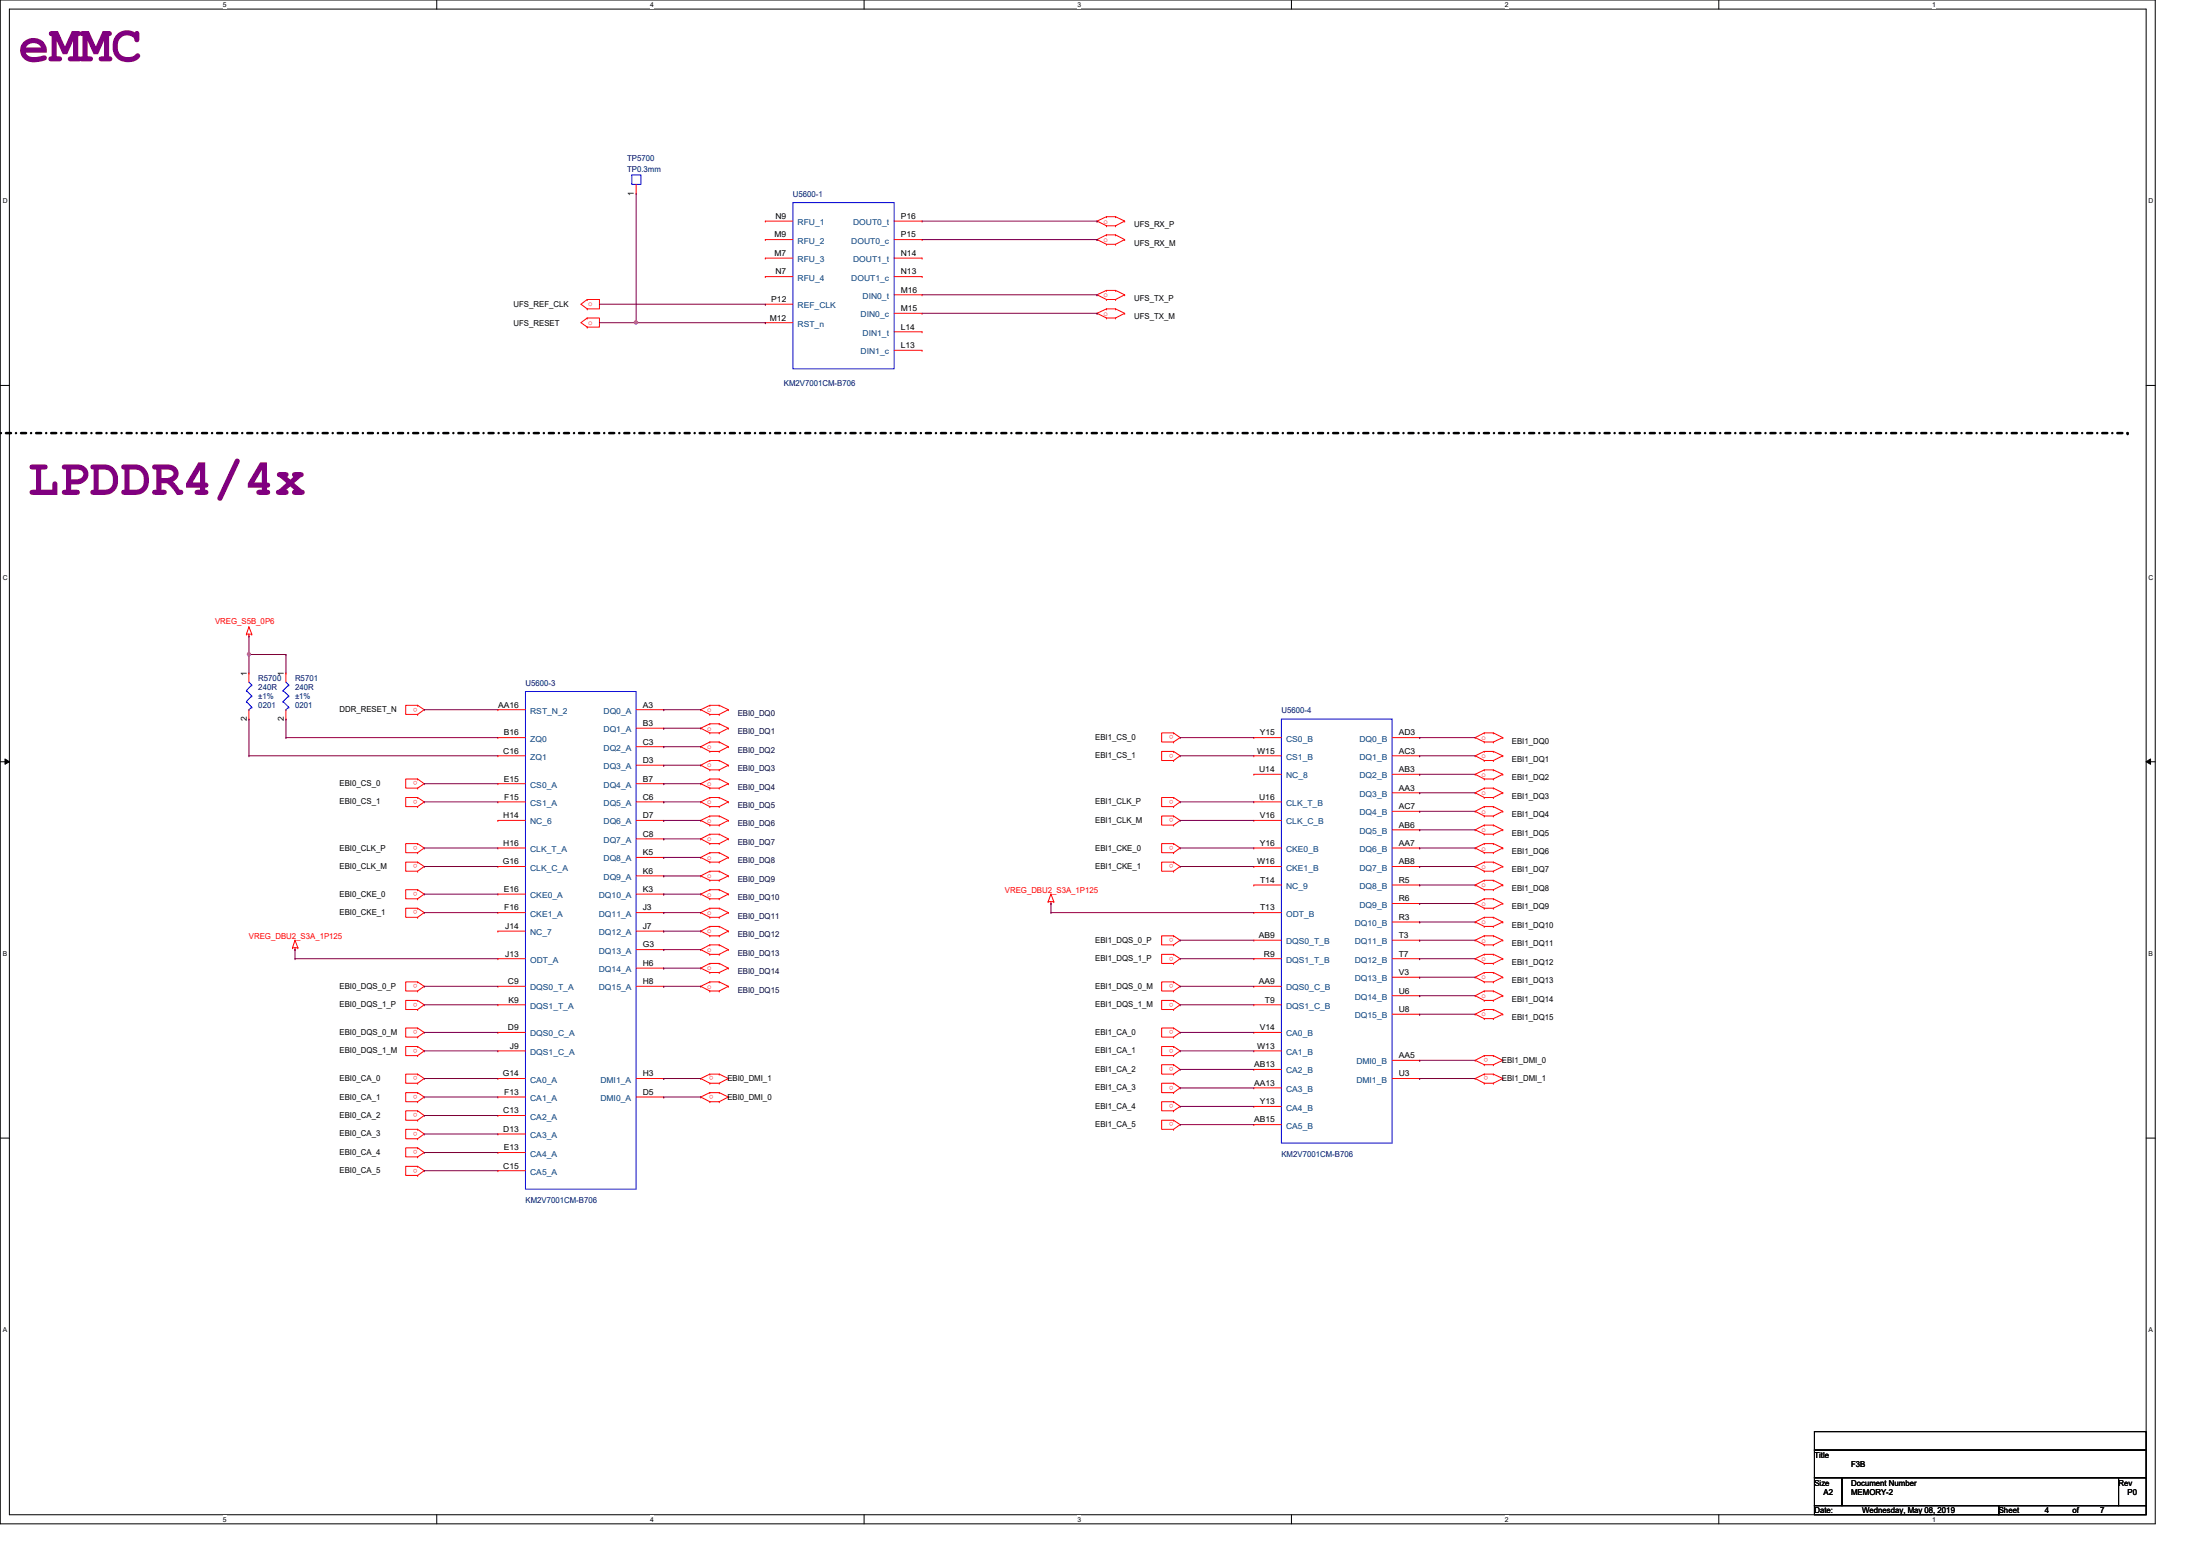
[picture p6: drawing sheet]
<svg xmlns="http://www.w3.org/2000/svg" width="297mm" height="210mm" viewBox="0 0 297 210" stroke-linecap="round" stroke-linejoin="round" font-family="sans-serif">
<path d="M0 0h291v205.7h-291zM1.3 1.2h288.5v203.3h-288.5z" fill="none" stroke="#000" stroke-width=".14"/>
<g fill="#fff">
<path d="M30.1 .1h.5v1h-.5z"/>
<path d="M30.1 204.6h.5v1h-.5z"/>
</g>
<path d="M59 0v1.2M59 204.5v1.2" fill="none" stroke="#000" stroke-width=".14"/>
<g fill="#fff">
<path d="M87.8 .1h.5v1h-.5z"/>
<path d="M87.8 204.6h.5v1h-.5z"/>
</g>
<path d="M116.7 0v1.2M116.7 204.5v1.2" fill="none" stroke="#000" stroke-width=".14"/>
<g fill="#fff">
<path d="M145.5 .1h.5v1h-.5z"/>
<path d="M145.5 204.6h.5v1h-.5z"/>
</g>
<path d="M174.4 0v1.2M174.4 204.5v1.2" fill="none" stroke="#000" stroke-width=".14"/>
<g fill="#fff">
<path d="M203.2 .1h.5v1h-.5z"/>
<path d="M203.2 204.6h.5v1h-.5z"/>
</g>
<path d="M232.1 0v1.2M232.1 204.5v1.2" fill="none" stroke="#000" stroke-width=".14"/>
<g fill="#fff">
<path d="M260.9 .1h.5v1h-.5z"/>
<path d="M260.9 204.6h.5v1h-.5z"/>
<path d="M.4 26.6h.6v1h-.6z"/>
<path d="M290.1 26.6h.6v1h-.6z"/>
<path d="M.4 77.4h.6v1h-.6z"/>
<path d="M290.1 77.4h.6v1h-.6z"/>
</g>
<path d="M0 52h1.3M289.8 52h1.2" fill="none" stroke="#000" stroke-width=".14"/>
<g fill="#fff">
<path d="M.4 128.2h.6v1h-.6z"/>
<path d="M290.1 128.2h.6v1h-.6z"/>
</g>
<path d="M0 102.8h1.3M.7 102.4l.6 .4-.6 .4zM289.8 102.8l.6-.4v.8zM289.8 102.8h1.2" fill="none" stroke="#000" stroke-width=".14"/>
<path d="M.7 102.4l.6 .4-.6 .4zM289.8 102.8l.6-.4v.8z" fill="#000"/>
<g fill="#fff">
<path d="M.4 179h.5v1h-.5z"/>
<path d="M290.1 179h.6v1h-.6z"/>
</g>
<path d="M0 153.6h1.3M289.8 153.6h1.2M245 193.3h44.8v2.4h-44.8zM245 195.7h44.8v3.8h-44.8zM245 199.5h3.7v3.7h-3.7zM248.7 199.5h37.3v3.7h-37.3zM286 199.5h3.8v3.7h-3.8zM245 203.2h24.9v1.3h-24.9zM269.9 203.2h19.9v1.3h-19.9z" fill="none" stroke="#000" stroke-width=".14"/>
<path d="M0 58.5h287.3" fill="none" stroke="#000" stroke-width=".34" stroke-dasharray=".7 .7 0 .7"/>
<circle cx="287.3" cy="58.5" r=".17" fill="#000" stroke-dasharray=".7 .7 0 .7"/>
<g fill="none" stroke="#f00" stroke-width=".14">
<path d="M85.9 26.1h.1M85.9 24.9v1.2M103.3 29.8h.1M103.3 32.3h.1M103.3 34.8h.1M103.3 37.3h.1M103.3 29.8h3.8M103.3 32.3h3.8M103.3 37.3h3.8M103.3 34.8h3.8M120.7 29.8h3.8M120.7 32.3h3.8"/>
<path d="M120.7 37.3h3.8M120.7 39.8h3.8M120.7 34.8h3.8M124.5 29.8h.1M124.5 37.3h.1M124.5 32.3h.1M124.5 39.8h.1M124.5 34.8h.1M148.1 29.8h.1M148.1 32.3h.1M148.1 39.8h.1M148.1 29.8l1.3 .7"/>
<path d="M148.1 32.3l1.3 .7M148.1 39.8l1.3 .6M149.4 29.3h.1M149.4 30.5h.1M149.4 31.7h.1M149.4 33h.1M149.4 39.2h.1M149.4 29.3l-1.3 .5M149.4 29.3h1.2M149.4 30.5h1.2M149.4 31.7l-1.3 .6M149.4 31.7h1.2"/>
<path d="M149.4 33h1.2M149.4 39.2l-1.3 .6M149.4 39.2h1.2M150.6 29.3h.1M150.6 30.5h.1M150.6 31.7h.1M150.6 33h.1M150.6 39.2h.1M150.6 29.3l1.2 .5M150.6 31.7l1.2 .6M150.6 39.2l1.2 .6M151.8 29.8h.1"/>
<path d="M151.8 32.3h.1M151.8 39.8h.1M151.8 29.8l-1.2 .7M151.8 32.3l-1.2 .7M151.8 39.8l-1.2 .6M79.3 40.4h.1M79.3 41.7h.1M79.3 40.4h1.6v1.3h-1.6M79.3 42.9h.1M79.3 44.2h.1M79.3 42.9h1.6v1.3h-1.6M79.3 40.4l-.9 .7 .9 .6"/>
<path d="M79.3 42.9l-.9 .7 .9 .6M103.3 41.1h.1M103.3 43.6h.1M103.3 41.1h3.8M103.3 43.6h3.8M120.7 42.3h3.8M120.7 44.8h3.8M120.7 47.3h3.8M124.5 42.3h.1M124.5 44.8h.1M124.5 47.3h.1M148.1 42.3h.1"/>
<path d="M148.1 42.3l1.3 .6M149.4 40.4h.1M149.4 41.7h.1M149.4 42.9h.1M149.4 40.4h1.2M149.4 41.7l-1.3 .6M149.4 41.7h1.2M149.4 42.9h1.2M150.6 40.4h.1M150.6 41.7h.1M150.6 42.9h.1M150.6 41.7l1.2 .6"/>
<path d="M151.8 42.3h.1M151.8 42.3l-1.2 .6M33.3 85.6h.1M33.3 85.6h.7M33.6 85.9h.1M33.6 84.6h.1M33.6 90.8h.1M33.6 97.1h.1M33.6 85.6v.3M33.6 90.8v1.3M33.6 95.8v1.3M33.6 84.6l.4 1"/>
<path d="M33.6 84.6l-.3 1M34 85.6h.1M38.6 90.8h.1M38.6 97.1h.1M38.6 90.8v1.3M38.6 95.8v1.3M56.4 96.4h.1M56.4 95.2h.1M56.4 95.2h-1.6v1.2h1.6M56.4 95.2l.9 .6-.9 .6M67.2 95.8h.1M67.2 99.6h.1"/>
<path d="M67.2 99.6h3.7M67.2 95.8h3.7M85.9 95.8h3.7M85.9 98.3h3.7M89.6 95.8h.1M89.6 98.3h.1M94.6 95.8h.1M94.6 98.3h.1M94.6 95.8l1.2 .6M94.6 98.3l1.2 .6M95.8 95.2h.1M95.8 96.4h.1"/>
<path d="M95.8 97.7h.1M95.8 98.9h.1M95.8 95.2l-1.2 .6M95.8 95.2h1.3M95.8 96.4h1.3M95.8 97.7l-1.2 .6M95.8 97.7h1.3M95.8 98.9h1.3M97.1 95.2h.1M97.1 96.4h.1M97.1 97.7h.1M97.1 98.9h.1"/>
<path d="M97.1 95.2l1.2 .6M97.1 97.7l1.2 .6M98.3 95.8h.1M98.3 98.3h.1M98.3 95.8l-1.2 .6M98.3 98.3l-1.2 .6M158.5 98.9h.1M158.5 98.9h-1.7v1.3h1.7M158.5 98.9l.8 .7-.8 .6M169.3 99.6h.1M169.3 99.6h3.7M188 99.6h3.7"/>
<path d="M191.7 99.6h.1M199.2 99.6h.1M199.2 99.6l1.2 .6M200.4 98.9h.1M200.4 98.9h1.2M200.4 98.9l-1.2 .7M201.6 98.9h.1M201.6 98.9l1.3 .7M202.9 99.6h.1M202.9 99.6l-1.3 .6M56.4 106.4h.1M56.4 105.2h.1"/>
<path d="M56.4 105.2h-1.6v1.2h1.6M56.4 108.9h.1M56.4 107.7h.1M56.4 107.7h-1.6v1.2h1.6M56.4 115.1h.1M56.4 113.9h.1M56.4 113.9h-1.6v1.2h1.6M56.4 117.6h.1M56.4 116.4h.1M56.4 116.4h-1.6v1.2h1.6M56.4 105.2l.9 .6-.9 .6M56.4 107.7l.9 .5-.9 .7"/>
<path d="M56.4 113.9l.9 .6-.9 .6M56.4 116.4l.9 .6-.9 .6M67.2 102h.1M67.2 105.8h.1M67.2 108.2h.1M67.2 110.7h.1M67.2 117h.1M67.2 114.5h.1M67.2 110.7h3.7M67.2 108.2h3.7M67.2 114.5h3.7M67.2 117h3.7"/>
<path d="M67.2 102h3.7M67.2 105.8h3.7M85.9 110.7h3.7M85.9 108.2h3.7M85.9 105.8h3.7M85.9 100.8h3.7M85.9 103.3h3.7M85.9 113.2h3.7M85.9 115.7h3.7M85.9 118.2h3.7M89.6 100.8h.1M89.6 103.3h.1"/>
<path d="M89.6 105.8h.1M89.6 108.2h.1M89.6 110.7h.1M89.6 113.2h.1M89.6 115.7h.1M89.6 118.2h.1M94.6 115.7h.1M94.6 118.2h.1M94.6 100.8h.1M94.6 103.3h.1M94.6 105.8h.1M94.6 108.2h.1"/>
<path d="M94.6 110.7h.1M94.6 113.2h.1M94.6 115.7l1.2 .7M94.6 118.2l1.2 .6M94.6 100.8l1.2 .6M94.6 103.3l1.2 .6M94.6 105.8l1.2 .6M94.6 108.2l1.2 .7M94.6 110.7l1.2 .7M94.6 113.2l1.2 .7M95.8 115.1h.1M95.8 116.4h.1"/>
<path d="M95.8 117.6h.1M95.8 118.8h.1M95.8 100.2h.1M95.8 101.4h.1M95.8 102.7h.1M95.8 103.9h.1M95.8 105.2h.1M95.8 106.4h.1M95.8 107.7h.1M95.8 108.9h.1M95.8 110.2h.1M95.8 111.4h.1"/>
<path d="M95.8 112.6h.1M95.8 113.9h.1M95.8 115.1l-1.2 .6M95.8 115.1h1.3M95.8 116.4h1.3M95.8 117.6l-1.2 .6M95.8 117.6h1.3M95.8 118.8h1.3M95.8 100.2l-1.2 .6M95.8 100.2h1.3M95.8 101.4h1.3M95.8 102.7l-1.2 .6"/>
<path d="M95.8 102.7h1.3M95.8 103.9h1.3M95.8 105.2l-1.2 .6M95.8 105.2h1.3M95.8 106.4h1.3M95.8 107.7l-1.2 .5M95.8 107.7h1.3M95.8 108.9h1.3M95.8 110.2l-1.2 .5M95.8 110.2h1.3M95.8 111.4h1.3M95.8 112.6l-1.2 .6"/>
<path d="M95.8 112.6h1.3M95.8 113.9h1.3M97.1 115.1h.1M97.1 116.4h.1M97.1 117.6h.1M97.1 118.8h.1M97.1 100.2h.1M97.1 101.4h.1M97.1 102.7h.1M97.1 103.9h.1M97.1 105.2h.1M97.1 106.4h.1"/>
<path d="M97.1 107.7h.1M97.1 108.9h.1M97.1 110.2h.1M97.1 111.4h.1M97.1 112.6h.1M97.1 113.9h.1M97.1 115.1l1.2 .6M97.1 117.6l1.2 .6M97.1 100.2l1.2 .6M97.1 102.7l1.2 .6M97.1 105.2l1.2 .6M97.1 107.7l1.2 .5"/>
<path d="M97.1 110.2l1.2 .5M97.1 112.6l1.2 .6M98.3 115.7h.1M98.3 118.2h.1M98.3 100.8h.1M98.3 103.3h.1M98.3 105.8h.1M98.3 108.2h.1M98.3 110.7h.1M98.3 113.2h.1M98.3 115.7l-1.2 .7M98.3 118.2l-1.2 .6"/>
<path d="M98.3 100.8l-1.2 .6M98.3 103.3l-1.2 .6M98.3 105.8l-1.2 .6M98.3 108.2l-1.2 .7M98.3 110.7l-1.2 .7M98.3 113.2l-1.2 .7M158.5 100.2h.1M158.5 102.7h.1M158.5 101.4h.1M158.5 101.4h-1.7v1.3h1.7M158.5 108.9h.1M158.5 107.7h.1"/>
<path d="M158.5 107.7h-1.7v1.2h1.7M158.5 111.4h.1M158.5 110.2h.1M158.5 110.2h-1.7v1.2h1.7M158.5 115.1h.1M158.5 113.9h.1M158.5 113.9h-1.7v1.2h1.7M158.5 117.6h.1M158.5 116.4h.1M158.5 116.4h-1.7v1.2h1.7M158.5 101.4l.8 .6-.8 .7M158.5 107.7l.8 .5-.8 .7"/>
<path d="M158.5 110.2l.8 .5-.8 .7M158.5 113.9l.8 .6-.8 .6M158.5 116.4l.8 .6-.8 .6M169.3 110.7h.1M169.3 108.2h.1M169.3 114.5h.1M169.3 117h.1M169.3 119.5h.1M169.3 102h.1M169.3 104.5h.1M169.3 110.7h3.7M169.3 108.2h3.7"/>
<path d="M169.3 114.5h3.7M169.3 117h3.7M169.3 119.5h3.7M169.3 102h3.7M169.3 104.5h3.7M188 114.5h3.7M188 117h3.7M188 119.5h3.7M188 102h3.7M188 104.5h3.7M188 107h3.7M188 109.5h3.7"/>
<path d="M188 112h3.7M191.7 102h.1M191.7 104.5h.1M191.7 107h.1M191.7 109.5h.1M191.7 112h.1M191.7 114.5h.1M191.7 117h.1M191.7 119.5h.1M199.2 119.5h.1M199.2 102h.1M199.2 104.5h.1"/>
<path d="M199.2 107h.1M199.2 109.5h.1M199.2 112h.1M199.2 114.5h.1M199.2 117h.1M199.2 119.5l1.2 .6M199.2 102l1.2 .7M199.2 104.5l1.2 .7M199.2 107l1.2 .7M199.2 109.5l1.2 .7M199.2 112l1.2 .6M199.2 114.5l1.2 .6"/>
<path d="M199.2 117l1.2 .6M200.4 118.8h.1M200.4 100.2h.1M200.4 101.4h.1M200.4 102.7h.1M200.4 103.9h.1M200.4 105.2h.1M200.4 106.4h.1M200.4 107.7h.1M200.4 108.9h.1M200.4 110.2h.1M200.4 111.4h.1"/>
<path d="M200.4 112.6h.1M200.4 113.9h.1M200.4 115.1h.1M200.4 116.4h.1M200.4 117.6h.1M200.4 115.1h1.2M200.4 116.4h1.2M200.4 117.6h1.2M200.4 118.8h1.2M200.4 100.2h1.2M200.4 101.4h1.2M200.4 102.7h1.2"/>
<path d="M200.4 103.9h1.2M200.4 105.2h1.2M200.4 106.4h1.2M200.4 107.7h1.2M200.4 108.9h1.2M200.4 110.2h1.2M200.4 111.4h1.2M200.4 112.6h1.2M200.4 113.9h1.2M200.4 118.8l-1.2 .7M200.4 101.4l-1.2 .6M200.4 103.9l-1.2 .6"/>
<path d="M200.4 106.4l-1.2 .6M200.4 108.9l-1.2 .6M200.4 111.4l-1.2 .6M200.4 113.9l-1.2 .6M200.4 116.4l-1.2 .6M201.6 118.8h.1M201.6 100.2h.1M201.6 101.4h.1M201.6 102.7h.1M201.6 103.9h.1M201.6 105.2h.1M201.6 106.4h.1"/>
<path d="M201.6 107.7h.1M201.6 108.9h.1M201.6 110.2h.1M201.6 111.4h.1M201.6 112.6h.1M201.6 113.9h.1M201.6 115.1h.1M201.6 116.4h.1M201.6 117.6h.1M201.6 118.8l1.3 .7M201.6 101.4l1.3 .6M201.6 103.9l1.3 .6"/>
<path d="M201.6 106.4l1.3 .6M201.6 108.9l1.3 .6M201.6 111.4l1.3 .6M201.6 113.9l1.3 .6M201.6 116.4l1.3 .6M202.9 119.5h.1M202.9 102h.1M202.9 104.5h.1M202.9 107h.1M202.9 109.5h.1M202.9 112h.1M202.9 114.5h.1"/>
<path d="M202.9 117h.1M202.9 119.5l-1.3 .6M202.9 102l-1.3 .7M202.9 104.5l-1.3 .7M202.9 107l-1.3 .7M202.9 109.5l-1.3 .7M202.9 112l-1.3 .6M202.9 114.5l-1.3 .6M202.9 117l-1.3 .6M39.5 127.9h.1M39.5 127.9h.7M39.8 128.2h.1"/>
<path d="M39.8 126.9h.1M39.8 127.9v.3M39.8 126.9l-.3 1M39.8 126.9l.4 1M40.2 127.9h.1M56.4 121.3h.1M56.4 120.1h.1M56.4 120.1h-1.6v1.2h1.6M56.4 123.8h.1M56.4 122.6h.1M56.4 122.6h-1.6v1.2h1.6M56.4 133.8h.1"/>
<path d="M56.4 132.5h.1M56.4 132.5h-1.6v1.3h1.6M56.4 136.3h.1M56.4 135h.1M56.4 135h-1.6v1.3h1.6M56.4 140h.1M56.4 138.8h.1M56.4 138.8h-1.6v1.2h1.6M56.4 120.1l.9 .6-.9 .6M56.4 122.6l.9 .6-.9 .6M56.4 132.5l.9 .6-.9 .7M56.4 135l.9 .6-.9 .7"/>
<path d="M56.4 138.8l.9 .6-.9 .6M67.2 120.7h.1M67.2 123.2h.1M67.2 125.7h.1M67.2 129.4h.1M67.2 139.4h.1M67.2 133.1h.1M67.2 135.6h.1M67.2 123.2h3.7M67.2 133.1h3.7M67.2 135.6h3.7M67.2 129.4h3.7"/>
<path d="M67.2 139.4h3.7M67.2 120.7h3.7M67.2 125.7h3.7M85.9 123.2h3.7M85.9 133.1h3.7M85.9 120.7h3.7M85.9 125.7h3.7M85.9 128.2h3.7M85.9 130.7h3.7M89.6 120.7h.1M89.6 123.2h.1M89.6 125.7h.1"/>
<path d="M89.6 128.2h.1M89.6 130.7h.1M89.6 133.1h.1M94.6 120.7h.1M94.6 123.2h.1M94.6 125.7h.1M94.6 128.2h.1M94.6 130.7h.1M94.6 133.1h.1M94.6 120.7l1.2 .6M94.6 123.2l1.2 .6M94.6 125.7l1.2 .6"/>
<path d="M94.6 128.2l1.2 .6M94.6 130.7l1.2 .6M94.6 133.1l1.2 .7M95.8 120.1h.1M95.8 121.3h.1M95.8 122.6h.1M95.8 123.8h.1M95.8 125.1h.1M95.8 126.3h.1M95.8 127.6h.1M95.8 128.8h.1M95.8 130h.1"/>
<path d="M95.8 131.3h.1M95.8 132.5h.1M95.8 133.8h.1M95.8 120.1l-1.2 .6M95.8 120.1h1.3M95.8 121.3h1.3M95.8 122.6l-1.2 .6M95.8 122.6h1.3M95.8 123.8h1.3M95.8 125.1l-1.2 .6M95.8 125.1h1.3M95.8 126.3h1.3"/>
<path d="M95.8 127.6l-1.2 .6M95.8 127.6h1.3M95.8 128.8h1.3M95.8 130l-1.2 .7M95.8 130h1.3M95.8 131.3h1.3M95.8 132.5l-1.2 .6M95.8 132.5h1.3M95.8 133.8h1.3M97.1 120.1h.1M97.1 121.3h.1M97.1 122.6h.1"/>
<path d="M97.1 123.8h.1M97.1 125.1h.1M97.1 126.3h.1M97.1 127.6h.1M97.1 128.8h.1M97.1 130h.1M97.1 131.3h.1M97.1 132.5h.1M97.1 133.8h.1M97.1 120.1l1.2 .6M97.1 122.6l1.2 .6M97.1 125.1l1.2 .6"/>
<path d="M97.1 127.6l1.2 .6M97.1 130l1.2 .7M97.1 132.5l1.2 .6M98.3 120.7h.1M98.3 123.2h.1M98.3 125.7h.1M98.3 128.2h.1M98.3 130.7h.1M98.3 133.1h.1M98.3 120.7l-1.2 .6M98.3 123.2l-1.2 .6M98.3 125.7l-1.2 .6"/>
<path d="M98.3 128.2l-1.2 .6M98.3 130.7l-1.2 .6M98.3 133.1l-1.2 .7M141.5 121.7h.1M141.5 121.7h.8M141.9 122h.1M141.9 120.7h.1M141.9 121.7v.3M141.9 120.7l-.4 1M141.9 120.7l.4 1M142.3 121.7h.1M158.5 140h.1"/>
<path d="M158.5 138.8h.1M158.5 138.8h-1.7v1.2h1.7M158.5 127.6h.1M158.5 126.3h.1M158.5 126.3h-1.7v1.3h1.7M158.5 130h.1M158.5 128.8h.1M158.5 128.8h-1.7v1.2h1.7M158.5 133.8h.1M158.5 132.5h.1M158.5 132.5h-1.7v1.3h1.7M158.5 136.3h.1"/>
<path d="M158.5 135h.1M158.5 135h-1.7v1.3h1.7M158.5 138.8l.8 .6-.8 .6M158.5 126.3l.8 .6-.8 .7M158.5 128.8l.8 .6-.8 .6M158.5 132.5l.8 .6-.8 .7M158.5 135l.8 .6-.8 .7M169.3 123.2h.1M169.3 133.1h.1M169.3 126.9h.1M169.3 135.6h.1M169.3 129.4h.1"/>
<path d="M169.3 139.4h.1M169.3 123.2h3.7M169.3 133.1h3.7M169.3 126.9h3.7M169.3 135.6h3.7M169.3 129.4h3.7M169.3 139.4h3.7M188 126.9h3.7M188 129.4h3.7M188 122h3.7M188 124.5h3.7M188 131.9h3.7"/>
<path d="M188 134.4h3.7M188 136.9h3.7M191.7 122h.1M191.7 124.5h.1M191.7 126.9h.1M191.7 129.4h.1M191.7 131.9h.1M191.7 134.4h.1M191.7 136.9h.1M199.2 122h.1M199.2 124.5h.1M199.2 126.9h.1"/>
<path d="M199.2 129.4h.1M199.2 131.9h.1M199.2 134.4h.1M199.2 136.9h.1M199.2 122l1.2 .6M199.2 124.5l1.2 .6M199.2 126.9l1.2 .7M199.2 129.4l1.2 .6M199.2 131.9l1.2 .6M199.2 134.4l1.2 .6M199.2 136.9l1.2 .6M200.4 120.1h.1"/>
<path d="M200.4 121.3h.1M200.4 122.6h.1M200.4 123.8h.1M200.4 125.1h.1M200.4 126.3h.1M200.4 127.6h.1M200.4 128.8h.1M200.4 130h.1M200.4 131.3h.1M200.4 132.5h.1M200.4 133.8h.1M200.4 135h.1"/>
<path d="M200.4 136.3h.1M200.4 137.5h.1M200.4 120.1h1.2M200.4 121.3h1.2M200.4 122.6h1.2M200.4 123.8h1.2M200.4 125.1h1.2M200.4 126.3h1.2M200.4 127.6h1.2M200.4 128.8h1.2M200.4 130h1.2M200.4 131.3h1.2"/>
<path d="M200.4 132.5h1.2M200.4 133.8h1.2M200.4 121.3l-1.2 .7M200.4 123.8l-1.2 .7M200.4 126.3l-1.2 .6M200.4 128.8l-1.2 .6M200.4 131.3l-1.2 .6M200.4 133.8l-1.2 .6M200.4 135h1.2M200.4 136.3l-1.2 .6M200.4 136.3h1.2M200.4 137.5h1.2"/>
<path d="M201.6 120.1h.1M201.6 121.3h.1M201.6 122.6h.1M201.6 123.8h.1M201.6 125.1h.1M201.6 126.3h.1M201.6 127.6h.1M201.6 128.8h.1M201.6 130h.1M201.6 131.3h.1M201.6 132.5h.1M201.6 133.8h.1"/>
<path d="M201.6 135h.1M201.6 136.3h.1M201.6 137.5h.1M201.6 121.3l1.3 .7M201.6 123.8l1.3 .7M201.6 126.3l1.3 .6M201.6 128.8l1.3 .6M201.6 131.3l1.3 .6M201.6 133.8l1.3 .6M201.6 136.3l1.3 .6M202.9 122h.1M202.9 124.5h.1"/>
<path d="M202.9 126.9h.1M202.9 129.4h.1M202.9 131.9h.1M202.9 134.4h.1M202.9 136.9h.1M202.9 122l-1.3 .6M202.9 124.5l-1.3 .6M202.9 126.9l-1.3 .7M202.9 129.4l-1.3 .6M202.9 131.9l-1.3 .6M202.9 134.4l-1.3 .6M202.9 136.9l-1.3 .6"/>
<path d="M56.4 142.5h.1M56.4 141.3h.1M56.4 141.3h-1.6v1.2h1.6M56.4 146.2h.1M56.4 145h.1M56.4 145h-1.6v1.2h1.6M56.4 148.7h.1M56.4 147.5h.1M56.4 147.5h-1.6v1.2h1.6M56.4 151.2h.1M56.4 149.9h.1M56.4 149.9h-1.6v1.3h1.6"/>
<path d="M56.4 153.7h.1M56.4 152.4h.1M56.4 152.4h-1.6v1.3h1.6M56.4 156.2h.1M56.4 154.9h.1M56.4 154.9h-1.6v1.3h1.6M56.4 158.7h.1M56.4 157.4h.1M56.4 157.4h-1.6v1.3h1.6M56.4 141.3l.9 .6-.9 .6M56.4 145l.9 .6-.9 .6M56.4 147.5l.9 .6-.9 .6"/>
<path d="M56.4 149.9l.9 .7-.9 .6M56.4 152.4l.9 .7-.9 .6M56.4 154.9l.9 .7-.9 .6M56.4 157.4l.9 .6-.9 .7M67.2 141.9h.1M67.2 145.6h.1M67.2 148.1h.1M67.2 150.6h.1M67.2 153.1h.1M67.2 155.6h.1M67.2 158h.1M67.2 141.9h3.7"/>
<path d="M67.2 145.6h3.7M67.2 148.1h3.7M67.2 150.6h3.7M67.2 153.1h3.7M67.2 155.6h3.7M67.2 158h3.7M85.9 145.6h3.7M85.9 148.1h3.7M89.6 148.1h.1M89.6 145.6h.1M94.6 145.6h.1M94.6 148.1h.1"/>
<path d="M94.6 145.6l1.2 .6M94.6 148.1l1.2 .6M95.8 146.2h.1M95.8 145h.1M95.8 148.7h.1M95.8 147.5h.1M95.8 146.2h1.3M95.8 145h1.3M95.8 145l-1.2 .6M95.8 148.7h1.3M95.8 147.5h1.3M95.8 147.5l-1.2 .6"/>
<path d="M97.1 146.2h.1M97.1 145h.1M97.1 148.7h.1M97.1 147.5h.1M97.1 145l1.2 .6M97.1 147.5l1.2 .6M98.3 145.6h.1M98.3 148.1h.1M98.3 145.6l-1.2 .6M98.3 148.1l-1.2 .6M158.5 142.5h.1M158.5 141.3h.1"/>
<path d="M158.5 141.3h-1.7v1.2h1.7M158.5 145h.1M158.5 143.7h.1M158.5 143.7h-1.7v1.3h1.7M158.5 147.5h.1M158.5 146.2h.1M158.5 146.2h-1.7v1.3h1.7M158.5 149.9h.1M158.5 148.7h.1M158.5 148.7h-1.7v1.2h1.7M158.5 152.4h.1M158.5 151.2h.1"/>
<path d="M158.5 151.2h-1.7v1.2h1.7M158.5 141.3l.8 .6-.8 .6M158.5 143.7l.8 .7-.8 .6M158.5 146.2l.8 .7-.8 .6M158.5 148.7l.8 .7-.8 .5M158.5 151.2l.8 .6-.8 .6M169.3 141.9h.1M169.3 144.4h.1M169.3 146.9h.1M169.3 149.4h.1M169.3 151.8h.1M169.3 141.9h3.7"/>
<path d="M169.3 144.4h3.7M169.3 146.9h3.7M169.3 149.4h3.7M169.3 151.8h3.7M188 143.1h3.7M188 145.6h3.7M191.7 143.1h.1M191.7 145.6h.1M199.2 143.1h.1M199.2 145.6h.1M199.2 143.1l1.2 .6M199.2 145.6l1.2 .6"/>
<path d="M200.4 143.7h.1M200.4 142.5h.1M200.4 146.2h.1M200.4 145h.1M200.4 146.2h1.2M200.4 145h1.2M200.4 143.7h1.2M200.4 142.5h1.2M200.4 142.5l-1.2 .6M200.4 145l-1.2 .6M201.6 143.7h.1M201.6 142.5h.1"/>
<path d="M201.6 146.2h.1M201.6 145h.1M201.6 142.5l1.3 .6M201.6 145l1.3 .6M202.9 143.1h.1M202.9 145.6h.1M202.9 143.1l-1.3 .6M202.9 145.6l-1.3 .6"/>
</g>
<g fill="none" stroke="#00f" stroke-width=".14">
<path d="M85.3 23.6h1.2v1.3h-1.2zM107.1 27.3h13.6v22.5h-13.6zM33.3 93.2h.1M33.3 94.7h.1M33.3 93.2l.7 .7M33.3 94.7l.7 .8M33.6 95.8h.1M33.6 92.1l.4 .4M34 92.5h.1M34 93.9h.1M34 95.5h.1M34 92.5l-.7 .7"/>
<path d="M34 93.9l-.7 .8M34 95.5l-.4 .3M38.2 93.2h.1M38.2 94.7h.1M38.2 93.2l.8 .7M38.2 94.7l.8 .8M38.6 95.8h.1M38.6 92.1l.4 .4M39 92.5h.1M39 93.9h.1M39 95.5h.1M39 92.5l-.8 .7"/>
<path d="M39 93.9l-.8 .8M39 95.5l-.4 .3M70.9 93.3h15v67.2h-15zM173 97.1h15v57.2h-15z"/>
</g>
<path d="M85.9 26.1v17.5M85.9 43.6h.1" fill="none" stroke="#800040" stroke-width=".14"/>
<path d="M85.7 43.4h.3l.1 .1-.1 .2h-.2h-.1z" fill-rule="evenodd" fill="#f0f"/>
<path d="M85.7 43.4h.3l.1 .1-.1 .2h-.2h-.1z" fill="none" stroke="#f0f" stroke-width=".14"/>
<g fill="none" stroke="#800040" stroke-width=".14">
<path d="M80.9 41.1h22.4M103.3 41.1h.1M33.6 97.1h.1M33.6 85.9h.1M33.6 88.3h.1M33.6 85.9v2.4M33.6 97.1v4.9M33.6 88.3h5M38.6 97.1h.1M38.6 99.6h.1M38.6 88.3h.1M38.6 99.6h28.6"/>
<path d="M38.6 88.3v2.5M38.6 97.1v2.5M57.3 95.8h.1M57.3 95.8h9.9M89.6 95.8h.1M89.6 98.3h.1M89.6 95.8h5M89.6 98.3h5M191.7 99.6h.1M191.7 99.6h7.5M33.6 102h.1M33.6 102h33.6"/>
<path d="M89.6 115.7h.1M89.6 118.2h.1M89.6 100.8h.1M89.6 103.3h.1M89.6 105.8h.1M89.6 108.2h.1M89.6 110.7h.1M89.6 113.2h.1M89.6 115.7h5M89.6 118.2h5M89.6 100.8h5M89.6 103.3h5"/>
<path d="M89.6 105.8h5M89.6 108.2h5M89.6 110.7h5M89.6 113.2h5M191.7 119.5h.1M191.7 102h.1M191.7 104.5h.1M191.7 107h.1M191.7 109.5h.1M191.7 112h.1M191.7 114.5h.1M191.7 117h.1"/>
<path d="M191.7 119.5h7.5M191.7 102h7.5M191.7 104.5h7.5M191.7 107h7.5M191.7 109.5h7.5M191.7 112h7.5M191.7 114.5h7.5M191.7 117h7.5M89.6 120.7h.1M89.6 123.2h.1M89.6 125.7h.1M89.6 128.2h.1"/>
<path d="M89.6 130.7h.1M89.6 133.1h.1M89.6 120.7h5M89.6 123.2h5M89.6 125.7h5M89.6 128.2h5M89.6 130.7h5M89.6 133.1h5M191.7 122h.1M191.7 124.5h.1M191.7 126.9h.1M191.7 129.4h.1"/>
<path d="M191.7 131.9h.1M191.7 134.4h.1M191.7 136.9h.1M191.7 122h7.5M191.7 124.5h7.5M191.7 126.9h7.5M191.7 129.4h7.5M191.7 131.9h7.5M191.7 134.4h7.5M191.7 136.9h7.5"/>
</g>
<path d="M33.5 88.2h.2l.1 .1-.1 .2-.1 .1-.1-.1z" fill-rule="evenodd" fill="#f0f"/>
<path d="M33.5 88.2h.2l.1 .1-.1 .2-.1 .1-.1-.1z" fill="none" stroke="#f0f" stroke-width=".14"/>
<g fill="none" stroke="#800040" stroke-width=".14">
<path d="M124.5 29.8h23.6M124.5 32.3h23.6M124.5 39.8h23.6M148.1 29.8h.1M148.1 32.3h.1M148.1 39.8h.1M80.9 43.6h22.4M85.9 43.6h.1M103.3 43.6h.1M124.5 42.3h23.6M148.1 42.3h.1M33.6 88.3h.1"/>
<path d="M33.6 88.3v2.5M159.3 99.6h.1M159.3 99.6h10M57.3 105.8h.1M57.3 108.2h.1M57.3 114.5h.1M57.3 117h.1M57.3 105.8h9.9M57.3 108.2h9.9M57.3 114.5h9.9M57.3 117h9.9M159.3 102h.1"/>
<path d="M159.3 108.2h.1M159.3 110.7h.1M159.3 114.5h.1M159.3 117h.1M159.3 108.2h10M159.3 114.5h10M159.3 117h10M159.3 102h10M159.3 110.7h10M39.8 128.2h.1M39.8 129.4h.1M39.8 128.2v1.2"/>
<path d="M39.8 129.4h27.4M57.3 120.7h.1M57.3 123.2h.1M57.3 133.1h.1M57.3 135.6h.1M57.3 139.4h.1M57.3 120.7h9.9M57.3 123.2h9.9M57.3 133.1h9.9M57.3 135.6h9.9M57.3 139.4h9.9M141.9 122h.1"/>
<path d="M141.9 123.2h.1M141.9 123.2h27.4M141.9 122v1.2M159.3 139.4h.1M159.3 126.9h.1M159.3 129.4h.1M159.3 133.1h.1M159.3 135.6h.1M159.3 129.4h10M159.3 133.1h10M159.3 135.6h10M159.3 139.4h10"/>
<path d="M159.3 126.9h10M57.3 141.9h.1M57.3 145.6h.1M57.3 148.1h.1M57.3 150.6h.1M57.3 153.1h.1M57.3 155.6h.1M57.3 158h.1M57.3 141.9h9.9M57.3 145.6h9.9M57.3 148.1h9.9M57.3 150.6h9.9"/>
<path d="M57.3 153.1h9.9M57.3 155.6h9.9M57.3 158h9.9M89.6 145.6h.1M89.6 148.1h.1M89.6 145.6h5M89.6 148.1h5M159.3 141.9h.1M159.3 144.4h.1M159.3 146.9h.1M159.3 149.4h.1M159.3 151.8h.1"/>
<path d="M159.3 141.9h10M159.3 144.4h10M159.3 146.9h10M159.3 149.4h10M159.3 151.8h10M191.7 143.1h.1M191.7 145.6h.1M191.7 145.6h7.5M191.7 143.1h7.5"/>
</g>
<path d="M85.7 43.4h.3l.1 .1-.1 .2h-.2h-.1z" fill-rule="evenodd" fill="#f0f"/>
<path d="M85.7 43.4h.3l.1 .1-.1 .2h-.2h-.1z" fill="none" stroke="#f0f" stroke-width=".14"/>
<path d="M33.5 88.2h.2l.1 .1-.1 .2-.1 .1-.1-.1z" fill-rule="evenodd" fill="#f0f"/>
<path d="M33.5 88.2h.2l.1 .1-.1 .2-.1 .1-.1-.1z" fill="none" stroke="#f0f" stroke-width=".14"/>
<g font-size="6.9" fill="#800080">
<text x="2.5" y="8.3">eMMC</text>
<text x="3.8" y="66.8">LPDDR4/4x</text>
</g>
<g font-size="1.1" fill="#000080">
<text x="84.7" y="21.7">TP5700</text>
<text x="84.7" y="23.2">TP0.3mm</text>
<text x="107.1" y="26.5">U5600-1</text>
<text x="105.8" y="52.1">KM2V7001CM-B706</text>
<text x="34.9" y="91.9">R5700</text>
<text x="34.9" y="93.1">240R</text>
<text x="34.9" y="94.4">±1%</text>
<text x="34.9" y="95.6">0201</text>
<text x="39.8" y="91.9">R5701</text>
<text x="39.8" y="93.1">240R</text>
<text x="39.8" y="94.4">±1%</text>
<text x="39.8" y="95.6">0201</text>
<text x="70.9" y="92.5">U5600-3</text>
<text x="173" y="96.3">U5600-4</text>
<text x="173" y="156.1">KM2V7001CM-B706</text>
<text x="70.9" y="162.3">KM2V7001CM-B706</text>
</g>
<g font-size="1.1">
<text x="85.6" y="26.4" transform="rotate(-90 85.6 26.4)">1</text>
<text x="104.7" y="29.5">N9</text>
<text x="121.6" y="29.5">P16</text>
<text x="104.6" y="32">M9</text>
<text x="104.6" y="34.5">M7</text>
<text x="121.6" y="32">P15</text>
<text x="121.6" y="34.5">N14</text>
<text x="153.1" y="30.6">UFS_RX_P</text>
<text x="153.1" y="33.1">UFS_RX_M</text>
<text x="69.3" y="41.5">UFS_REF_CLK</text>
<text x="104.1" y="40.8">P12</text>
<text x="104.7" y="37">N7</text>
<text x="121.6" y="42">M15</text>
<text x="121.6" y="37">N13</text>
<text x="121.6" y="39.5">M16</text>
<text x="153.1" y="40.6">UFS_TX_P</text>
<text x="69.3" y="44">UFS_RESET</text>
<text x="103.9" y="43.3">M12</text>
<text x="121.6" y="44.5">L14</text>
<text x="121.6" y="47">L13</text>
<text x="153.1" y="43.1">UFS_TX_M</text>
<text x="33.3" y="91.2" transform="rotate(-90 33.3 91.2)">1</text>
<text x="38.3" y="91.2" transform="rotate(-90 38.3 91.2)">1</text>
<text x="67.3" y="95.5">AA16</text>
<text x="86.8" y="95.5">A3</text>
<text x="33.3" y="97.3" transform="rotate(-90 33.3 97.3)">2</text>
<text x="38.3" y="97.3" transform="rotate(-90 38.3 97.3)">2</text>
<text x="45.8" y="96.1">DDR_RESET_N</text>
<text x="67.9" y="101.7">C16</text>
<text x="68" y="99.3">B16</text>
<text x="86.8" y="98">B3</text>
<text x="86.8" y="100.5">C3</text>
<text x="147.9" y="99.9">EBI1_CS_0</text>
<text x="169.8" y="101.7">W15</text>
<text x="170.1" y="99.3">Y15</text>
<text x="188.8" y="99.3">AD3</text>
<text x="188.8" y="101.7">AC3</text>
<text x="204.1" y="100.4">EBI1_DQ0</text>
<text x="45.8" y="106.1">EBI0_CS_0</text>
<text x="68" y="105.5">E15</text>
<text x="68.1" y="107.9">F15</text>
<text x="86.8" y="103">D3</text>
<text x="86.8" y="105.5">B7</text>
<text x="86.8" y="107.9">C6</text>
<text x="147.9" y="102.4">EBI1_CS_1</text>
<text x="170" y="107.9">U16</text>
<text x="170" y="104.2">U14</text>
<text x="188.8" y="104.2">AB3</text>
<text x="188.8" y="106.7">AA3</text>
<text x="204.1" y="102.9">EBI1_DQ1</text>
<text x="204.1" y="105.3">EBI1_DQ2</text>
<text x="204.1" y="107.8">EBI1_DQ3</text>
<text x="45.8" y="108.6">EBI0_CS_1</text>
<text x="67.9" y="110.4">H14</text>
<text x="86.8" y="110.4">D7</text>
<text x="86.8" y="112.9">C8</text>
<text x="147.9" y="108.6">EBI1_CLK_P</text>
<text x="147.9" y="111.1">EBI1_CLK_M</text>
<text x="170.1" y="110.4">V16</text>
<text x="188.8" y="109.2">AC7</text>
<text x="188.8" y="111.7">AB6</text>
<text x="204.1" y="110.3">EBI1_DQ4</text>
<text x="204.1" y="112.8">EBI1_DQ5</text>
<text x="45.8" y="114.8">EBI0_CLK_P</text>
<text x="45.8" y="117.3">EBI0_CLK_M</text>
<text x="67.9" y="116.7">G16</text>
<text x="67.9" y="114.2">H16</text>
<text x="86.8" y="115.4">K5</text>
<text x="86.8" y="117.9">K6</text>
<text x="147.9" y="114.8">EBI1_CKE_0</text>
<text x="147.9" y="117.3">EBI1_CKE_1</text>
<text x="169.8" y="116.7">W16</text>
<text x="170.1" y="114.2">Y16</text>
<text x="170.1" y="119.2">T14</text>
<text x="188.8" y="114.2">AA7</text>
<text x="188.8" y="116.7">AB8</text>
<text x="188.8" y="119.2">R5</text>
<text x="204.1" y="115.3">EBI1_DQ6</text>
<text x="204.1" y="117.8">EBI1_DQ7</text>
<text x="45.8" y="121">EBI0_CKE_0</text>
<text x="45.8" y="123.5">EBI0_CKE_1</text>
<text x="68" y="120.4">E16</text>
<text x="68.1" y="122.9">F16</text>
<text x="68.2" y="125.4">J14</text>
<text x="86.8" y="120.4">K3</text>
<text x="86.8" y="122.9">J3</text>
<text x="86.8" y="125.4">J7</text>
<text x="170.1" y="122.9">T13</text>
<text x="188.8" y="121.7">R6</text>
<text x="188.8" y="124.2">R3</text>
<text x="204.1" y="120.3">EBI1_DQ8</text>
<text x="204.1" y="122.8">EBI1_DQ9</text>
<text x="204.1" y="125.3">EBI1_DQ10</text>
<text x="68.2" y="129.1">J13</text>
<text x="86.8" y="127.9">G3</text>
<text x="86.8" y="130.4">H6</text>
<text x="147.9" y="127.3">EBI1_DQS_0_P</text>
<text x="147.9" y="129.8">EBI1_DQS_1_P</text>
<text x="170" y="126.6">AB9</text>
<text x="170.6" y="129.1">R9</text>
<text x="188.8" y="126.6">T3</text>
<text x="188.8" y="129.1">T7</text>
<text x="188.8" y="131.6">V3</text>
<text x="204.1" y="127.8">EBI1_DQ11</text>
<text x="204.1" y="130.2">EBI1_DQ12</text>
<text x="45.8" y="133.5">EBI0_DQS_0_P</text>
<text x="45.8" y="136">EBI0_DQS_1_P</text>
<text x="68.6" y="132.8">C9</text>
<text x="68.7" y="135.3">K9</text>
<text x="86.8" y="132.8">H8</text>
<text x="147.9" y="133.5">EBI1_DQS_0_M</text>
<text x="147.9" y="136">EBI1_DQS_1_M</text>
<text x="170" y="132.8">AA9</text>
<text x="170.8" y="135.3">T9</text>
<text x="188.8" y="134.1">U6</text>
<text x="188.8" y="136.6">U8</text>
<text x="204.1" y="132.7">EBI1_DQ13</text>
<text x="204.1" y="135.2">EBI1_DQ14</text>
<text x="204.1" y="137.7">EBI1_DQ15</text>
<text x="45.8" y="139.7">EBI0_DQS_0_M</text>
<text x="45.8" y="142.2">EBI0_DQS_1_M</text>
<text x="68.6" y="139.1">D9</text>
<text x="68.8" y="141.6">J9</text>
<text x="147.9" y="139.7">EBI1_CA_0</text>
<text x="147.9" y="142.2">EBI1_CA_1</text>
<text x="169.8" y="141.6">W13</text>
<text x="170.1" y="139.1">V14</text>
<text x="188.8" y="142.8">AA5</text>
<text x="202.8" y="143.4">EBI1_DMI_0</text>
<text x="45.8" y="145.9">EBI0_CA_0</text>
<text x="45.8" y="148.4">EBI0_CA_1</text>
<text x="67.9" y="145.3">G14</text>
<text x="68.1" y="147.8">F13</text>
<text x="86.8" y="147.8">D5</text>
<text x="86.8" y="145.3">H3</text>
<text x="98.2" y="145.9">EBI0_DMI_1</text>
<text x="98.2" y="148.4">EBI0_DMI_0</text>
<text x="147.9" y="144.7">EBI1_CA_2</text>
<text x="147.9" y="147.2">EBI1_CA_3</text>
<text x="147.9" y="149.6">EBI1_CA_4</text>
<text x="169.3" y="144.1">AB13</text>
<text x="169.3" y="146.6">AA13</text>
<text x="170.1" y="149.1">Y13</text>
<text x="188.8" y="145.3">U3</text>
<text x="202.8" y="145.9">EBI1_DMI_1</text>
<text x="45.8" y="150.9">EBI0_CA_2</text>
<text x="45.8" y="153.4">EBI0_CA_3</text>
<text x="45.8" y="155.9">EBI0_CA_4</text>
<text x="67.9" y="150.3">C13</text>
<text x="67.9" y="152.8">D13</text>
<text x="68" y="155.3">E13</text>
<text x="147.9" y="152.1">EBI1_CA_5</text>
<text x="169.3" y="151.5">AB15</text>
<text x="45.8" y="158.4">EBI0_CA_5</text>
<text x="67.9" y="157.7">C15</text>
<text x="245" y="196.8">Title</text>
<text x="245" y="200.5">Size</text>
<text x="246.2" y="201.8">A2</text>
<text x="249.9" y="200.5">Document Number</text>
<text x="249.9" y="201.8">MEMORY-2</text>
<text x="249.9" y="198.1">F3B</text>
<text x="286" y="200.5">Rev</text>
<text x="287.3" y="201.8">P0</text>
<text x="245" y="204.3">Date:</text>
<text x="251.4" y="204.3">Wednesday, May 08, 2019</text>
<text x="269.9" y="204.3">Sheet</text>
<text x="276.1" y="204.3">4</text>
<text x="279.8" y="204.3">of</text>
<text x="283.5" y="204.3">7</text>
</g>
<g font-size="1.1" fill="#004080">
<text x="107.7" y="30.4">RFU_1</text>
<text x="107.7" y="32.9">RFU_2</text>
<text x="107.7" y="35.4">RFU_3</text>
<text x="114.9" y="32.9">DOUT0_c</text>
<text x="115.2" y="30.4">DOUT0_t</text>
<text x="115.2" y="35.4">DOUT1_t</text>
<text x="107.7" y="41.6">REF_CLK</text>
<text x="107.7" y="37.9">RFU_4</text>
<text x="114.9" y="37.9">DOUT1_c</text>
<text x="116.5" y="40.3">DIN0_t</text>
<text x="107.7" y="44.1">RST_n</text>
<text x="116.2" y="42.8">DIN0_c</text>
<text x="116.2" y="47.8">DIN1_c</text>
<text x="116.5" y="45.3">DIN1_t</text>
<text x="71.6" y="96.4">RST_N_2</text>
<text x="71.6" y="100.1">ZQ0</text>
<text x="81.5" y="96.4">DQ0_A</text>
<text x="81.5" y="98.8">DQ1_A</text>
<text x="81.5" y="101.3">DQ2_A</text>
<text x="173.6" y="100.1">CS0_B</text>
<text x="183.6" y="100.1">DQ0_B</text>
<text x="71.6" y="102.6">ZQ1</text>
<text x="71.6" y="106.3">CS0_A</text>
<text x="81.5" y="103.8">DQ3_A</text>
<text x="81.5" y="106.3">DQ4_A</text>
<text x="173.6" y="102.6">CS1_B</text>
<text x="173.6" y="105.1">NC_8</text>
<text x="183.6" y="102.6">DQ1_B</text>
<text x="183.6" y="105.1">DQ2_B</text>
<text x="183.6" y="107.6">DQ3_B</text>
<text x="71.6" y="108.8">CS1_A</text>
<text x="71.6" y="111.3">NC_6</text>
<text x="81.5" y="108.8">DQ5_A</text>
<text x="81.5" y="111.3">DQ6_A</text>
<text x="81.5" y="113.8">DQ7_A</text>
<text x="173.6" y="111.3">CLK_C_B</text>
<text x="173.6" y="108.8">CLK_T_B</text>
<text x="183.6" y="110.1">DQ4_B</text>
<text x="183.6" y="112.6">DQ5_B</text>
<text x="71.6" y="117.5">CLK_C_A</text>
<text x="71.6" y="115">CLK_T_A</text>
<text x="81.5" y="116.3">DQ8_A</text>
<text x="81.5" y="118.8">DQ9_A</text>
<text x="173.6" y="115">CKE0_B</text>
<text x="173.6" y="117.5">CKE1_B</text>
<text x="183.6" y="115">DQ6_B</text>
<text x="183.6" y="117.5">DQ7_B</text>
<text x="71.6" y="121.2">CKE0_A</text>
<text x="71.6" y="123.7">CKE1_A</text>
<text x="80.9" y="121.2">DQ10_A</text>
<text x="80.9" y="123.7">DQ11_A</text>
<text x="173.6" y="123.7">ODT_B</text>
<text x="173.6" y="120">NC_9</text>
<text x="182.9" y="125">DQ10_B</text>
<text x="183.6" y="120">DQ8_B</text>
<text x="183.6" y="122.5">DQ9_B</text>
<text x="71.6" y="126.2">NC_7</text>
<text x="71.6" y="130">ODT_A</text>
<text x="80.9" y="126.2">DQ12_A</text>
<text x="80.9" y="128.7">DQ13_A</text>
<text x="80.9" y="131.2">DQ14_A</text>
<text x="173.6" y="127.5">DQS0_T_B</text>
<text x="173.6" y="130">DQS1_T_B</text>
<text x="182.9" y="127.5">DQ11_B</text>
<text x="182.9" y="130">DQ12_B</text>
<text x="71.6" y="133.7">DQS0_T_A</text>
<text x="71.6" y="136.2">DQS1_T_A</text>
<text x="80.9" y="133.7">DQ15_A</text>
<text x="173.6" y="133.7">DQS0_C_B</text>
<text x="173.6" y="136.2">DQS1_C_B</text>
<text x="182.9" y="132.5">DQ13_B</text>
<text x="182.9" y="135">DQ14_B</text>
<text x="182.9" y="137.5">DQ15_B</text>
<text x="71.6" y="139.9">DQS0_C_A</text>
<text x="71.6" y="142.4">DQS1_C_A</text>
<text x="173.6" y="139.9">CA0_B</text>
<text x="173.6" y="142.4">CA1_B</text>
<text x="183.1" y="143.7">DMI0_B</text>
<text x="71.6" y="146.1">CA0_A</text>
<text x="71.6" y="148.6">CA1_A</text>
<text x="81.1" y="148.6">DMI0_A</text>
<text x="81.1" y="146.1">DMI1_A</text>
<text x="173.6" y="144.9">CA2_B</text>
<text x="173.6" y="147.4">CA3_B</text>
<text x="173.6" y="149.9">CA4_B</text>
<text x="183.1" y="146.1">DMI1_B</text>
<text x="71.6" y="151.1">CA2_A</text>
<text x="71.6" y="153.6">CA3_A</text>
<text x="173.6" y="152.4">CA5_B</text>
<text x="71.6" y="156.1">CA4_A</text>
<text x="71.6" y="158.6">CA5_A</text>
</g>
<g font-size="1.1" fill="#f00">
<text x="149" y="30.2">o</text>
<text x="149" y="32.6">o</text>
<text x="79.4" y="41.4">o</text>
<text x="149" y="40.1">o</text>
<text x="79.4" y="43.9">o</text>
<text x="149" y="42.6">o</text>
<text x="29" y="84.2">VREG_S5B_0P6</text>
<text x="56.4" y="95.5" transform="rotate(180 56.4 95.5)">o</text>
<text x="95.5" y="96.1">o</text>
<text x="95.5" y="98.6">o</text>
<text x="95.5" y="101.1">o</text>
<text x="158.5" y="99.2" transform="rotate(180 158.5 99.2)">o</text>
<text x="158.5" y="101.7" transform="rotate(180 158.5 101.7)">o</text>
<text x="200" y="99.9">o</text>
<text x="56.4" y="105.5" transform="rotate(180 56.4 105.5)">o</text>
<text x="56.4" y="107.9" transform="rotate(180 56.4 107.9)">o</text>
<text x="95.5" y="103.6">o</text>
<text x="95.5" y="106.1">o</text>
<text x="158.5" y="107.9" transform="rotate(180 158.5 107.9)">o</text>
<text x="200" y="102.4">o</text>
<text x="200" y="104.9">o</text>
<text x="200" y="107.3">o</text>
<text x="95.5" y="108.6">o</text>
<text x="95.5" y="111.1">o</text>
<text x="95.5" y="113.5">o</text>
<text x="158.5" y="110.4" transform="rotate(180 158.5 110.4)">o</text>
<text x="200" y="109.8">o</text>
<text x="200" y="112.3">o</text>
<text x="56.4" y="114.2" transform="rotate(180 56.4 114.2)">o</text>
<text x="56.4" y="116.7" transform="rotate(180 56.4 116.7)">o</text>
<text x="95.5" y="116">o</text>
<text x="95.5" y="118.5">o</text>
<text x="158.5" y="114.2" transform="rotate(180 158.5 114.2)">o</text>
<text x="158.5" y="116.7" transform="rotate(180 158.5 116.7)">o</text>
<text x="200" y="119.8">o</text>
<text x="200" y="114.8">o</text>
<text x="200" y="117.3">o</text>
<text x="56.4" y="120.4" transform="rotate(180 56.4 120.4)">o</text>
<text x="56.4" y="122.9" transform="rotate(180 56.4 122.9)">o</text>
<text x="95.5" y="121">o</text>
<text x="95.5" y="123.5">o</text>
<text x="95.5" y="126">o</text>
<text x="135.7" y="120.5">VREG_DBU2_S3A_1P125</text>
<text x="200" y="122.3">o</text>
<text x="200" y="124.8">o</text>
<text x="33.6" y="126.7">VREG_DBU2_S3A_1P125</text>
<text x="95.5" y="128.5">o</text>
<text x="95.5" y="131">o</text>
<text x="158.5" y="126.6" transform="rotate(180 158.5 126.6)">o</text>
<text x="158.5" y="129.1" transform="rotate(180 158.5 129.1)">o</text>
<text x="200" y="127.3">o</text>
<text x="200" y="129.8">o</text>
<text x="56.4" y="132.8" transform="rotate(180 56.4 132.8)">o</text>
<text x="56.4" y="135.3" transform="rotate(180 56.4 135.3)">o</text>
<text x="95.5" y="133.5">o</text>
<text x="158.5" y="132.8" transform="rotate(180 158.5 132.8)">o</text>
<text x="158.5" y="135.3" transform="rotate(180 158.5 135.3)">o</text>
<text x="200" y="132.2">o</text>
<text x="200" y="134.7">o</text>
<text x="200" y="137.2">o</text>
<text x="56.4" y="139.1" transform="rotate(180 56.4 139.1)">o</text>
<text x="56.4" y="141.6" transform="rotate(180 56.4 141.6)">o</text>
<text x="158.5" y="139.1" transform="rotate(180 158.5 139.1)">o</text>
<text x="158.5" y="141.6" transform="rotate(180 158.5 141.6)">o</text>
<text x="200.9" y="142.8" transform="rotate(180 200.9 142.8)">o</text>
<text x="56.4" y="145.3" transform="rotate(180 56.4 145.3)">o</text>
<text x="56.4" y="147.8" transform="rotate(180 56.4 147.8)">o</text>
<text x="96.3" y="145.3" transform="rotate(180 96.3 145.3)">o</text>
<text x="96.3" y="147.8" transform="rotate(180 96.3 147.8)">o</text>
<text x="158.5" y="144.1" transform="rotate(180 158.5 144.1)">o</text>
<text x="158.5" y="146.6" transform="rotate(180 158.5 146.6)">o</text>
<text x="158.5" y="149" transform="rotate(180 158.5 149)">o</text>
<text x="200.9" y="145.3" transform="rotate(180 200.9 145.3)">o</text>
<text x="56.4" y="150.3" transform="rotate(180 56.4 150.3)">o</text>
<text x="56.4" y="152.8" transform="rotate(180 56.4 152.8)">o</text>
<text x="56.4" y="155.2" transform="rotate(180 56.4 155.2)">o</text>
<text x="158.5" y="151.5" transform="rotate(180 158.5 151.5)">o</text>
<text x="56.4" y="157.7" transform="rotate(180 56.4 157.7)">o</text>
</g>
<g font-size="1.1" fill="#000040">
<text x="99.6" y="96.6">EBI0_DQ0</text>
<text x="99.6" y="99.1">EBI0_DQ1</text>
<text x="99.6" y="101.6">EBI0_DQ2</text>
<text x="99.6" y="104.1">EBI0_DQ3</text>
<text x="99.6" y="106.6">EBI0_DQ4</text>
<text x="99.6" y="109.1">EBI0_DQ5</text>
<text x="99.6" y="111.5">EBI0_DQ6</text>
<text x="99.6" y="116.5">EBI0_DQ8</text>
<text x="99.6" y="119">EBI0_DQ9</text>
<text x="99.6" y="114">EBI0_DQ7</text>
<text x="99.6" y="121.5">EBI0_DQ10</text>
<text x="99.6" y="124">EBI0_DQ11</text>
<text x="99.6" y="126.5">EBI0_DQ12</text>
<text x="99.6" y="129">EBI0_DQ13</text>
<text x="99.6" y="131.5">EBI0_DQ14</text>
<text x="99.6" y="134">EBI0_DQ15</text>
</g>
<g font-size=".9">
<text x="30.1" y=".9">5</text>
<text x="87.8" y=".9">4</text>
<text x="145.5" y=".9">3</text>
<text x="203.2" y=".9">2</text>
<text x="260.9" y=".9">1</text>
<text x=".4" y="27.4">D</text>
<text x="290.1" y="27.4">D</text>
<text x=".4" y="78.2">C</text>
<text x="290.1" y="78.2">C</text>
<text x=".4" y="129">B</text>
<text x="290.1" y="129">B</text>
<text x=".4" y="179.8">A</text>
<text x="290.1" y="179.8">A</text>
<text x="30.1" y="205.4">5</text>
<text x="87.8" y="205.4">4</text>
<text x="145.5" y="205.4">3</text>
<text x="203.2" y="205.4">2</text>
<text x="260.9" y="205.4">1</text>
</g>
</svg>
